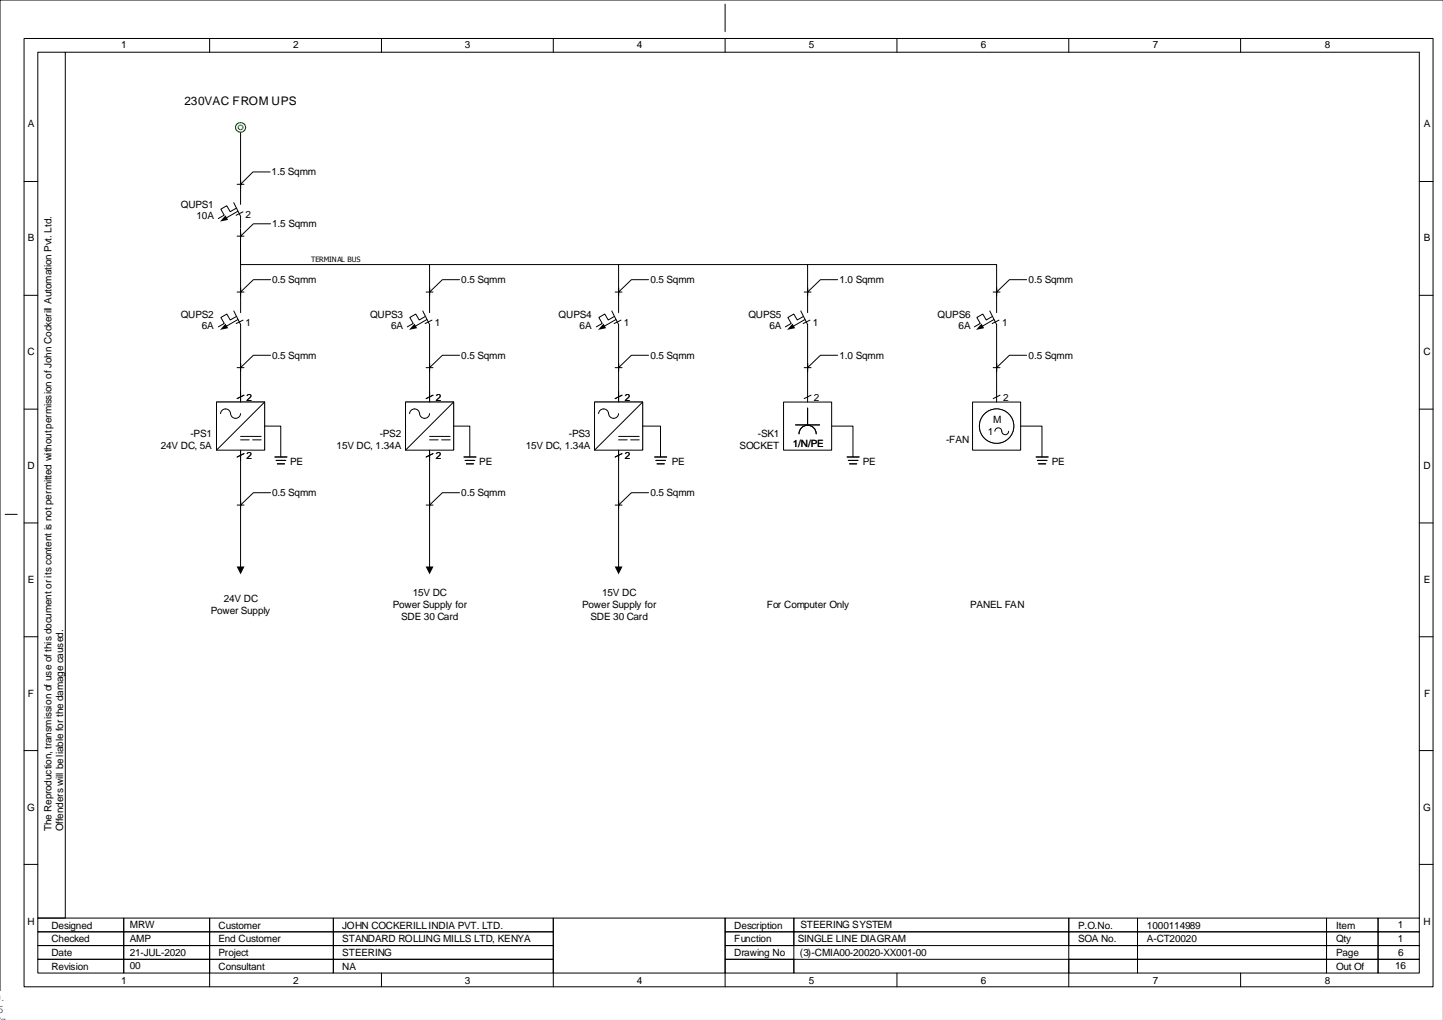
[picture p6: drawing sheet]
<svg xmlns="http://www.w3.org/2000/svg" width="420mm" height="297mm" viewBox="0 0 420 297" stroke-linecap="round" stroke-linejoin="round" font-family="sans-serif">
<g fill="none" stroke="#000" stroke-width=".29">
<path d="M419.9 0h-419.9v296.9M7 11.2h410v276h-410zM11 15.2h8v252h-8zM19 15.2h394v252M61 11.2v4M111 11.2v4M161 11.2v4M211 1.2v8M211 11.2v4M261 11.2v4M311 11.2v4M361 11.2v4"/>
<path d="M7 52.8h4M413 52.8h4M7 86h4M413 86h4M7 119.1h4M413 119.1h4M1.5 149.7h3.5M7 152.2h4M413 152.2h4M7 185.3h4M413 185.3h4M7 218.5h4"/>
<path d="M413 218.5h4M7 251.6h4M413 251.6h4M11 279.2h25v4h-25zM11 275.2h25v4h-25zM11 271.2h25v4h-25zM11 267.2h25v4h-25zM36 279.2h25v4h-25zM36 275.2h25v4h-25zM36 271.2h25v4h-25zM36 267.2h25v4h-25zM61 279.2h36v4h-36z"/>
<path d="M61 275.2h36v4h-36zM61 271.2h36v4h-36zM61 267.2h36v4h-36zM97 279.2h64v4h-64zM97 275.2h64v4h-64zM97 271.2h64v4h-64zM97 267.2h64v4h-64zM161 267.2h50v16h-50zM211 279.2h20v4h-20zM211 275.2h20v4h-20zM211 271.2h20v4h-20zM211 267.2h20v4h-20z"/>
<path d="M231 279.2h80v4h-80zM231 271.2h80v4h-80zM231 267.2h80v4h-80zM311 279.2h20v4h-20zM311 275.2h20v4h-20zM311 271.2h20v4h-20zM311 267.2h20v4h-20zM331 279.2h55v4h-55zM331 275.2h55v4h-55zM331 271.2h55v4h-55zM331 267.2h55v4h-55zM386 279.2h15v4h-15z"/>
<path d="M386 275.2h15v4h-15zM386 271.2h15v4h-15zM386 267.2h15v4h-15zM401 279.2h12v4h-12zM401 275.2h12v4h-12zM401 271.2h12v4h-12zM401 267.2h12v4h-12zM61 283.2v4M111 283.2v4M161 283.2v4M211 283.2v4M261 283.2v4"/>
<path d="M311 283.2v4M361 283.2v4"/>
</g>
<path d="M69 53.6h2zM70 52.6v2z" fill-rule="evenodd" fill="#fff"/>
<path d="M69 53.6h2zM70 52.6v2zM70 52.4v2.5M78.6 50h-5l-3.6 3.6" fill="none" stroke="#000" stroke-width=".29"/>
<path d="M79 48.3h12.9v3.4h-12.9z" fill-rule="evenodd" fill="#fff"/>
<path d="M70 37v18.5M70 66.2v20.9M70 98v16M125 98v16M70 134v31.2M125 134v31.2" fill="none" stroke="#000" stroke-width=".29"/>
<path d="M68.9 164.9h2.2l-1.1 2.3zM123.9 164.9h2.2l-1.1 2.3z" fill="#000"/>
<circle cx="70" cy="37.1" r="1.42" fill="#fff"/>
<g fill="none" stroke="#008000" stroke-width=".29">
<circle cx="70" cy="37.1" r="1.42"/>
<circle cx="70" cy="37.1" r=".69"/>
</g>
<circle cx="70" cy="37.1" r="1.42" fill="#fff"/>
<g fill="none" stroke="#008000" stroke-width=".29">
<circle cx="70" cy="37.1" r="1.42"/>
<circle cx="70" cy="37.1" r=".69"/>
</g>
<path d="M70 66.2v10.8h55v10.1M125 77h55v10.1M180 77h55v10.1M180 98v16M235 98v16M180 134v31.2" fill="none" stroke="#000" stroke-width=".29"/>
<path d="M178.9 164.9h2.2l-1.1 2.3z" fill="#000"/>
<path d="M63 55.5h14v11h-14z" fill-rule="evenodd" fill="#fff"/>
<path d="M68 59l2 4v3.5M70 55.5v4M68.7 60.6l-1.7 1-1-1.7-1.8 1 1 1.7-1.7 1M69.2 61.5l-3.4 1.9M70.7 61.7l-2 1" fill="none" stroke="#000" stroke-width=".29"/>
<path d="M65.6 62.7l.8 1.3-2.4 .5z" fill="#000"/>
<path d="M63 55.5h14v11h-14z" fill-rule="evenodd" fill="#fff"/>
<path d="M68 59l2 4v3.5M70 55.5v4M68.7 60.6l-1.7 1-1-1.7-1.8 1 1 1.7-1.7 1M69.2 61.5l-3.4 1.9M70.7 61.7l-2 1" fill="none" stroke="#000" stroke-width=".29"/>
<path d="M65.6 62.7l.8 1.3-2.4 .5z" fill="#000"/>
<path d="M69 68.7h2zM70 67.7v2z" fill-rule="evenodd" fill="#fff"/>
<path d="M69 68.7h2zM70 67.7v2zM70 67.5v2.5M78.7 65.1h-5l-3.7 3.6" fill="none" stroke="#000" stroke-width=".29"/>
<g fill="#fff">
<path d="M79.1 63.4h12.9v3.4h-12.9z" fill-rule="evenodd"/>
<path d="M63 117h14v14h-14z" fill-rule="evenodd"/>
</g>
<path d="M63 117h14v14h-14zM70 114v3M71 115l-2 1M77 117l-14 14M64.2 120.4a1.52 1.52 0 0 1 1.7-1.4 1.52 1.52 0 0 1 1.3 1.8 1.45 1.45 0 0 0 1.6 .9 1.45 1.45 0 0 0 1.2-1.3M70 131v3M70 127h6M70 128h2.5M71 132l-2 1M73.5 128h2.5" fill="none" stroke="#000" stroke-width=".29"/>
<path d="M63 117h14v14h-14z" fill-rule="evenodd" fill="#fff"/>
<path d="M63 117h14v14h-14zM70 114v3M71 115l-2 1M77 117l-14 14M64.2 120.4a1.52 1.52 0 0 1 1.7-1.4 1.52 1.52 0 0 1 1.3 1.8 1.45 1.45 0 0 0 1.6 .9 1.45 1.45 0 0 0 1.2-1.3M70 131v3M70 127h6M70 128h2.5M71 132l-2 1M73.5 128h2.5" fill="none" stroke="#000" stroke-width=".29"/>
<path d="M118 117h14v14h-14z" fill-rule="evenodd" fill="#fff"/>
<path d="M118 117h14v14h-14zM125 114v3M126 115l-2 1M132 117l-14 14M119.2 120.4a1.52 1.52 0 0 1 1.7-1.4 1.52 1.52 0 0 1 1.3 1.8 1.45 1.45 0 0 0 1.6 .9 1.45 1.45 0 0 0 1.2-1.3M125 131v3M125 127h6M125 128h2.5M126 132l-2 1M128.5 128h2.5" fill="none" stroke="#000" stroke-width=".29"/>
<path d="M118 117h14v14h-14z" fill-rule="evenodd" fill="#fff"/>
<path d="M118 117h14v14h-14zM125 114v3M126 115l-2 1M132 117l-14 14M119.2 120.4a1.52 1.52 0 0 1 1.7-1.4 1.52 1.52 0 0 1 1.3 1.8 1.45 1.45 0 0 0 1.6 .9 1.45 1.45 0 0 0 1.2-1.3M125 131v3M125 127h6M125 128h2.5M126 132l-2 1M128.5 128h2.5" fill="none" stroke="#000" stroke-width=".29"/>
<path d="M173 117h14v14h-14z" fill-rule="evenodd" fill="#fff"/>
<path d="M173 117h14v14h-14zM180 114v3M181 115l-2 1M187 117l-14 14M174.2 120.4a1.45 1.45 0 0 1 1.4-1.4 1.45 1.45 0 0 1 1.5 1.4M177.1 120.4a1.45 1.45 0 0 0 1.5 1.4 1.45 1.45 0 0 0 1.4-1.4M180 131v3M180 127h6M180 128h2.5M181 132l-2 1M183.5 128h2.5" fill="none" stroke="#000" stroke-width=".29"/>
<path d="M173 117h14v14h-14z" fill-rule="evenodd" fill="#fff"/>
<path d="M173 117h14v14h-14zM180 114v3M181 115l-2 1M187 117l-14 14M174.2 120.4a1.45 1.45 0 0 1 1.4-1.4 1.45 1.45 0 0 1 1.5 1.4M177.1 120.4a1.45 1.45 0 0 0 1.5 1.4 1.45 1.45 0 0 0 1.4-1.4M180 131v3M180 127h6M180 128h2.5M181 132l-2 1M183.5 128h2.5" fill="none" stroke="#000" stroke-width=".29"/>
<path d="M228 117h14v14h-14z" fill-rule="evenodd" fill="#fff"/>
<g fill="none" stroke="#000" stroke-width=".29">
<path d="M228 117h14v14h-14zM235 114v3M235 118.8v5M236 115l-2 1M77 124h4.7v9M80 133h3.5M80.3 134h2.8M80.7 135h2.1M132 124h4.7v9M135 133h3.5M135.4 134h2.8M135.7 135h2.1"/>
<path d="M187 124h5.2v9M190.5 133h3.5M190.8 134h2.9M191.2 135h2.1M231.5 123.7h7M232.5 126.3a2.5 2.5 0 0 1 2.5-2.5 2.5 2.5 0 0 1 2.5 2.5M242 124h6.2v9M246.5 133h3.5M246.8 134h2.9M247.2 135h2.1"/>
</g>
<path d="M69 107h2zM70 106v2z" fill-rule="evenodd" fill="#fff"/>
<path d="M69 107h2zM70 106v2zM70 105.7v2.6M78.7 103.4h-5l-3.7 3.6" fill="none" stroke="#000" stroke-width=".29"/>
<g fill="#fff">
<path d="M79.1 101.7h12.9v3.4h-12.9z" fill-rule="evenodd"/>
<path d="M124 107h2zM125 106v2z" fill-rule="evenodd"/>
</g>
<path d="M124 107h2zM125 106v2zM125 105.7v2.6M133.7 103.4h-5l-3.7 3.6" fill="none" stroke="#000" stroke-width=".29"/>
<g fill="#fff">
<path d="M134.1 101.7h12.9v3.4h-12.9z" fill-rule="evenodd"/>
<path d="M179 107h2zM180 106v2z" fill-rule="evenodd"/>
</g>
<path d="M179 107h2zM180 106v2zM180 105.7v2.6M188.7 103.4h-5l-3.7 3.6" fill="none" stroke="#000" stroke-width=".29"/>
<g fill="#fff">
<path d="M189.1 101.7h12.9v3.4h-12.9z" fill-rule="evenodd"/>
<path d="M234 107h2zM235 106v2z" fill-rule="evenodd"/>
</g>
<path d="M234 107h2zM235 106v2zM235 105.7v2.6M243.7 103.4h-5l-3.7 3.6" fill="none" stroke="#000" stroke-width=".29"/>
<g fill="#fff">
<path d="M244.1 101.7h12.9v3.4h-12.9z" fill-rule="evenodd"/>
<path d="M69 147h2zM70 146v2z" fill-rule="evenodd"/>
</g>
<path d="M69 147h2zM70 146v2zM70 145.7v2.6M78.7 143.4h-5l-3.7 3.6" fill="none" stroke="#000" stroke-width=".29"/>
<g fill="#fff">
<path d="M79.1 141.7h12.9v3.4h-12.9z" fill-rule="evenodd"/>
<path d="M124 147h2zM125 146v2z" fill-rule="evenodd"/>
</g>
<path d="M124 147h2zM125 146v2zM125 145.7v2.6M133.7 143.4h-5l-3.7 3.6" fill="none" stroke="#000" stroke-width=".29"/>
<g fill="#fff">
<path d="M134.1 141.7h12.9v3.4h-12.9z" fill-rule="evenodd"/>
<path d="M179 147h2zM180 146v2z" fill-rule="evenodd"/>
</g>
<path d="M179 147h2zM180 146v2zM180 145.7v2.6M188.7 143.4h-5l-3.7 3.6" fill="none" stroke="#000" stroke-width=".29"/>
<path d="M189.1 141.7h12.9v3.4h-12.9z" fill-rule="evenodd" fill="#fff"/>
<path d="M235 77h55v10.1M290 98v16" fill="none" stroke="#000" stroke-width=".29"/>
<path d="M283 117h14v14h-14z" fill-rule="evenodd" fill="#fff"/>
<path d="M283 117h14v14h-14zM290 114v3M291 115l-2 1M297 124h6.2v9M301.5 133h3.5M301.9 134h2.7M302.2 135h2.1" fill="none" stroke="#000" stroke-width=".29"/>
<path d="M289 107h2zM290 106v2z" fill-rule="evenodd" fill="#fff"/>
<path d="M289 107h2zM290 106v2zM290 105.7v2.6M298.7 103.4h-5l-3.7 3.6" fill="none" stroke="#000" stroke-width=".29"/>
<g fill="#fff">
<path d="M299.1 101.7h12.9v3.4h-12.9z" fill-rule="evenodd"/>
<circle cx="290" cy="124" r="5"/>
</g>
<g fill="none" stroke="#000" stroke-width=".29">
<path d="M289.5 125.5a1.07 1.07 0 0 1 1.3-1 1.07 1.07 0 0 1 .8 1.4 1 1 0 0 0 1.1 .6 1 1 0 0 0 .8-1"/>
<circle cx="290" cy="124" r="5"/>
</g>
<circle cx="290" cy="124" r="5" fill="#fff"/>
<g fill="none" stroke="#000" stroke-width=".29">
<path d="M289.5 125.5a1.07 1.07 0 0 1 1.3-1 1.07 1.07 0 0 1 .8 1.4 1 1 0 0 0 1.1 .6 1 1 0 0 0 .8-1"/>
<circle cx="290" cy="124" r="5"/>
</g>
<path d="M69 85h2zM70 84v2z" fill-rule="evenodd" fill="#fff"/>
<path d="M69 85h2zM70 84v2zM70 83.7v2.6M78.7 81.4h-5l-3.7 3.6" fill="none" stroke="#000" stroke-width=".29"/>
<g fill="#fff">
<path d="M79.1 79.7h12.9v3.4h-12.9z" fill-rule="evenodd"/>
<path d="M124 85h2zM125 84v2z" fill-rule="evenodd"/>
</g>
<path d="M124 85h2zM125 84v2zM125 83.7v2.6M133.7 81.4h-5l-3.7 3.6" fill="none" stroke="#000" stroke-width=".29"/>
<g fill="#fff">
<path d="M134.1 79.7h12.9v3.4h-12.9z" fill-rule="evenodd"/>
<path d="M179 85h2zM180 84v2z" fill-rule="evenodd"/>
</g>
<path d="M179 85h2zM180 84v2zM180 83.7v2.6M188.7 81.4h-5l-3.7 3.6" fill="none" stroke="#000" stroke-width=".29"/>
<g fill="#fff">
<path d="M189.1 79.7h12.9v3.4h-12.9z" fill-rule="evenodd"/>
<path d="M234 85h2zM235 84v2z" fill-rule="evenodd"/>
</g>
<path d="M234 85h2zM235 84v2zM235 83.7v2.6M243.7 81.4h-5l-3.7 3.6" fill="none" stroke="#000" stroke-width=".29"/>
<g fill="#fff">
<path d="M244.1 79.7h12.9v3.4h-12.9z" fill-rule="evenodd"/>
<path d="M289 85h2zM290 84v2z" fill-rule="evenodd"/>
</g>
<path d="M289 85h2zM290 84v2zM290 83.7v2.6M298.7 81.4h-5l-3.7 3.6" fill="none" stroke="#000" stroke-width=".29"/>
<g fill="#fff">
<path d="M299.1 79.7h12.9v3.4h-12.9z" fill-rule="evenodd"/>
<path d="M63 87h14v11h-14z" fill-rule="evenodd"/>
</g>
<path d="M68 90.5l2 4M68.7 92.1l-1.7 1-1-1.7-1.7 1 1 1.7-1.8 1M69.2 93l-3.4 2M70 87.1v3.9M70 94.5v3.5M70.7 93.2l-2 1" fill="none" stroke="#000" stroke-width=".29"/>
<path d="M65.6 94.2l.8 1.3-2.4 .5z" fill="#000"/>
<path d="M63 87h14v11h-14z" fill-rule="evenodd" fill="#fff"/>
<path d="M68 90.5l2 4M68.7 92.1l-1.7 1-1-1.7-1.7 1 1 1.7-1.8 1M69.2 93l-3.4 2M70 87.1v3.9M70 94.5v3.5M70.7 93.2l-2 1" fill="none" stroke="#000" stroke-width=".29"/>
<path d="M65.6 94.2l.8 1.3-2.4 .5z" fill="#000"/>
<path d="M118 87h14v11h-14z" fill-rule="evenodd" fill="#fff"/>
<path d="M123 90.5l2 4M123.7 92.1l-1.7 1-1-1.7-1.8 1 1 1.7-1.7 1M124.2 93l-3.4 2M125 87.1v3.9M125 94.5v3.5M125.7 93.2l-2 1" fill="none" stroke="#000" stroke-width=".29"/>
<path d="M120.6 94.2l.8 1.3-2.4 .5z" fill="#000"/>
<path d="M118 87h14v11h-14z" fill-rule="evenodd" fill="#fff"/>
<path d="M123 90.5l2 4M123.7 92.1l-1.7 1-1-1.7-1.8 1 1 1.7-1.7 1M124.2 93l-3.4 2M125 87.1v3.9M125 94.5v3.5M125.7 93.2l-2 1" fill="none" stroke="#000" stroke-width=".29"/>
<path d="M120.6 94.2l.8 1.3-2.4 .5z" fill="#000"/>
<path d="M173 87h14v11h-14z" fill-rule="evenodd" fill="#fff"/>
<path d="M178 90.5l2 4M178.7 92.1l-1.7 1-1-1.7-1.8 1 1 1.7-1.7 1M179.2 93l-3.4 2M180 87.1v3.9M180 94.5v3.5M180.7 93.2l-2 1" fill="none" stroke="#000" stroke-width=".29"/>
<path d="M175.6 94.2l.8 1.3-2.4 .5z" fill="#000"/>
<path d="M173 87h14v11h-14z" fill-rule="evenodd" fill="#fff"/>
<path d="M178 90.5l2 4M178.7 92.1l-1.7 1-1-1.7-1.8 1 1 1.7-1.7 1M179.2 93l-3.4 2M180 87.1v3.9M180 94.5v3.5M180.7 93.2l-2 1" fill="none" stroke="#000" stroke-width=".29"/>
<path d="M175.6 94.2l.8 1.3-2.4 .5z" fill="#000"/>
<path d="M228 87h14v11h-14z" fill-rule="evenodd" fill="#fff"/>
<path d="M233 90.5l2 4M233.7 92.1l-1.7 1-1-1.7-1.8 1 1 1.7-1.7 1M234.2 93l-3.4 2M235 87.1v3.9M235 94.5v3.5M235.7 93.2l-2 1" fill="none" stroke="#000" stroke-width=".29"/>
<path d="M230.6 94.2l.8 1.3-2.4 .5z" fill="#000"/>
<path d="M228 87h14v11h-14z" fill-rule="evenodd" fill="#fff"/>
<path d="M233 90.5l2 4M233.7 92.1l-1.7 1-1-1.7-1.8 1 1 1.7-1.7 1M234.2 93l-3.4 2M235 87.1v3.9M235 94.5v3.5M235.7 93.2l-2 1" fill="none" stroke="#000" stroke-width=".29"/>
<path d="M230.6 94.2l.8 1.3-2.4 .5z" fill="#000"/>
<path d="M283 87h14v11h-14z" fill-rule="evenodd" fill="#fff"/>
<path d="M288 90.5l2 4M288.7 92.1l-1.7 1-1-1.7-1.8 1 1 1.7-1.7 1M289.2 93l-3.4 2M290 87.1v3.9M290 94.5v3.5M290.7 93.2l-2 1" fill="none" stroke="#000" stroke-width=".29"/>
<path d="M285.6 94.2l.8 1.3-2.4 .5z" fill="#000"/>
<path d="M283 87h14v11h-14z" fill-rule="evenodd" fill="#fff"/>
<path d="M288 90.5l2 4M288.7 92.1l-1.7 1-1-1.7-1.8 1 1 1.7-1.7 1M289.2 93l-3.4 2M290 87.1v3.9M290 94.5v3.5M290.7 93.2l-2 1" fill="none" stroke="#000" stroke-width=".29"/>
<path d="M285.6 94.2l.8 1.3-2.4 .5z" fill="#000"/>
<g fill="#fff">
<path d="M-.1 288.5h1.8v8.4h-1.8z" fill-rule="evenodd"/>
<path d="M-.1 288.5h1.8v8.4h-1.8z" fill-rule="evenodd"/>
</g>
<text font-size="3.4" x="53.7" y="30.6">230VAC FROM UPS</text>
<g font-size="2.9">
<text x="35.2" y="14.1">1</text>
<text x="85.3" y="14.1">2</text>
<text x="135.3" y="14.1">3</text>
<text x="185.3" y="14.1">4</text>
<text x="235.4" y="14.1">5</text>
<text x="285.4" y="14.1">6</text>
<text x="335.4" y="14.1">7</text>
<text x="385.5" y="14.1">8</text>
<text x="8.1" y="37">A</text>
<text x="414.3" y="37">A</text>
<text x="79" y="50.9">1.5 Sqmm</text>
<text x="52.6" y="60.4">QUPS1</text>
<text x="57.2" y="63.8">10A</text>
<text x="71.5" y="63.4">2</text>
<text x="8.1" y="70.2">B</text>
<text x="79.2" y="66">1.5 Sqmm</text>
<text x="414.3" y="70.2">B</text>
<text x="79.2" y="82.3">0.5 Sqmm</text>
<text x="134.2" y="82.3">0.5 Sqmm</text>
<text x="189.2" y="82.3">0.5 Sqmm</text>
<text x="244.3" y="82.3">1.0 Sqmm</text>
<text x="299.3" y="82.3">0.5 Sqmm</text>
<text x="52.6" y="92.5">QUPS2</text>
<text x="58.7" y="95.9">6A</text>
<text x="71.5" y="95">1</text>
<text x="107.7" y="92.5">QUPS3</text>
<text x="113.8" y="95.9">6A</text>
<text x="126.5" y="95">1</text>
<text x="162.6" y="92.5">QUPS4</text>
<text x="168.7" y="95.9">6A</text>
<text x="181.5" y="95">1</text>
<text x="217.8" y="92.5">QUPS5</text>
<text x="223.9" y="95.9">6A</text>
<text x="236.6" y="95">1</text>
<text x="272.8" y="92.5">QUPS6</text>
<text x="278.9" y="95.9">6A</text>
<text x="291.6" y="95">1</text>
<text x="8" y="103.3">C</text>
<text x="79.2" y="104.3">0.5 Sqmm</text>
<text x="134.2" y="104.3">0.5 Sqmm</text>
<text x="189.2" y="104.3">0.5 Sqmm</text>
<text x="244.3" y="104.3">1.0 Sqmm</text>
<text x="299.3" y="104.3">0.5 Sqmm</text>
<text x="414.2" y="103.3">C</text>
<text x="71.8" y="116.8">2</text>
<text x="126.8" y="116.8">2</text>
<text x="181.8" y="116.8">2</text>
<text x="236.9" y="116.8">2</text>
<text x="291.9" y="116.8">2</text>
<text x="289" y="123">M</text>
<text x="46.8" y="130.7">24V DC, 5A</text>
<text x="55.4" y="127.3">-PS1</text>
<text x="97.9" y="130.7">15V DC, 1.34A</text>
<text x="110.5" y="127.3">-PS2</text>
<text x="153" y="130.7">15V DC, 1.34A</text>
<text x="165.5" y="127.3">-PS3</text>
<text x="215.2" y="130.7">SOCKET</text>
<text x="220.6" y="127.3">-SK1</text>
<text x="230.7" y="130">1/N/PE</text>
<text x="275.3" y="129">-FAN</text>
<text x="287.4" y="126.5">1</text>
<text x="8" y="136.5">D</text>
<text x="71.8" y="133.6">2</text>
<text x="84.4" y="135.5">PE</text>
<text x="126.8" y="133.6">2</text>
<text x="139.5" y="135.5">PE</text>
<text x="181.8" y="133.6">2</text>
<text x="195.5" y="135.5">PE</text>
<text x="251" y="135.5">PE</text>
<text x="306.1" y="135.5">PE</text>
<text x="414.2" y="136.5">D</text>
<text x="79.2" y="144.4">0.5 Sqmm</text>
<text x="134.2" y="144.4">0.5 Sqmm</text>
<text x="189.2" y="144.4">0.5 Sqmm</text>
<text x="8.1" y="169.6">E</text>
<text x="120.1" y="173.6">15V DC</text>
<text x="175.2" y="173.6">15V DC</text>
<text x="414.3" y="169.6">E</text>
<text x="61.3" y="178.7">Power Supply</text>
<text x="65.1" y="175.3">24V DC</text>
<text x="114.3" y="177">Power Supply for</text>
<text x="169.4" y="177">Power Supply for</text>
<text x="223.1" y="177">For Computer Only</text>
<text x="282.3" y="177">PANEL FAN</text>
<text x="116.7" y="180.4">SDE 30 Card</text>
<text x="171.8" y="180.4">SDE 30 Card</text>
<text x="8.1" y="202.8">F</text>
<text x="414.4" y="202.8">F</text>
<text x="7.9" y="235.9">G</text>
<text x="414.2" y="235.9">G</text>
<text x="15" y="241.9" transform="rotate(-90 15 241.9)">The Reproduction, transmission of use of this document or its content is not permitted without permission of John Cockerill Automation Pvt. Ltd.</text>
<text x="18.4" y="241.9" transform="rotate(-90 18.4 241.9)">Offenders will be liable for the damage caused.</text>
<text x="8" y="269.1">H</text>
<text x="414.2" y="269.1">H</text>
<text x="15" y="274.3">Checked</text>
<text x="15" y="270.3">Designed</text>
<text x="37.8" y="270.1">MRW</text>
<text x="37.8" y="274.2">AMP</text>
<text x="63.6" y="274.3">End Customer</text>
<text x="63.6" y="270.3">Customer</text>
<text x="99.6" y="274.3">STANDARD ROLLING MILLS LTD, KENYA</text>
<text x="99.6" y="270.3">JOHN COCKERILL INDIA PVT. LTD.</text>
<text x="213.7" y="274.3">Function</text>
<text x="213.7" y="270.3">Description</text>
<text x="232.1" y="274.2">SINGLE LINE DIAGRAM</text>
<text x="232.9" y="270.1">STEERING SYSTEM</text>
<text x="313.7" y="274.3">SOA No.</text>
<text x="313.7" y="270.3">P.O.No.</text>
<text x="333.8" y="274.3">A-CT20020</text>
<text x="333.8" y="270.3">1000114989</text>
<text x="388.8" y="274.3">Qty</text>
<text x="388.8" y="270.3">Item</text>
<text x="406.7" y="274.2">1</text>
<text x="406.7" y="270.1">1</text>
<text x="15" y="278.3">Date</text>
<text x="37.8" y="278.2">21-JUL-2020</text>
<text x="63.6" y="278.3">Project</text>
<text x="99.6" y="278.3">STEERING</text>
<text x="213.7" y="278.3">Drawing No</text>
<text x="232.7" y="278.2">(3)-CMIA00-20020-XX001-00</text>
<text x="388.8" y="278.3">Page</text>
<text x="406.8" y="278.2">6</text>
<text x="15" y="282.3">Revision</text>
<text x="35.2" y="286.3">1</text>
<text x="37.8" y="282.2">00</text>
<text x="63.6" y="282.3">Consultant</text>
<text x="85.3" y="286.3">2</text>
<text x="99.6" y="282.3">NA</text>
<text x="135.3" y="286.3">3</text>
<text x="185.3" y="286.3">4</text>
<text x="235.4" y="286.3">5</text>
<text x="285.4" y="286.3">6</text>
<text x="335.4" y="286.3">7</text>
<text x="385.5" y="286.3">8</text>
<text x="388.8" y="282.3">Out Of</text>
<text x="405.9" y="282.2">16</text>
</g>
<g font-size="2.9" fill="#285ea6">
<text x=".4" y="291.3">.</text>
<text x="-.8" y="294.7">5</text>
</g>
<text font-size="2.1" x="90.5" y="76.2">TERMINAL BUS</text>
</svg>
